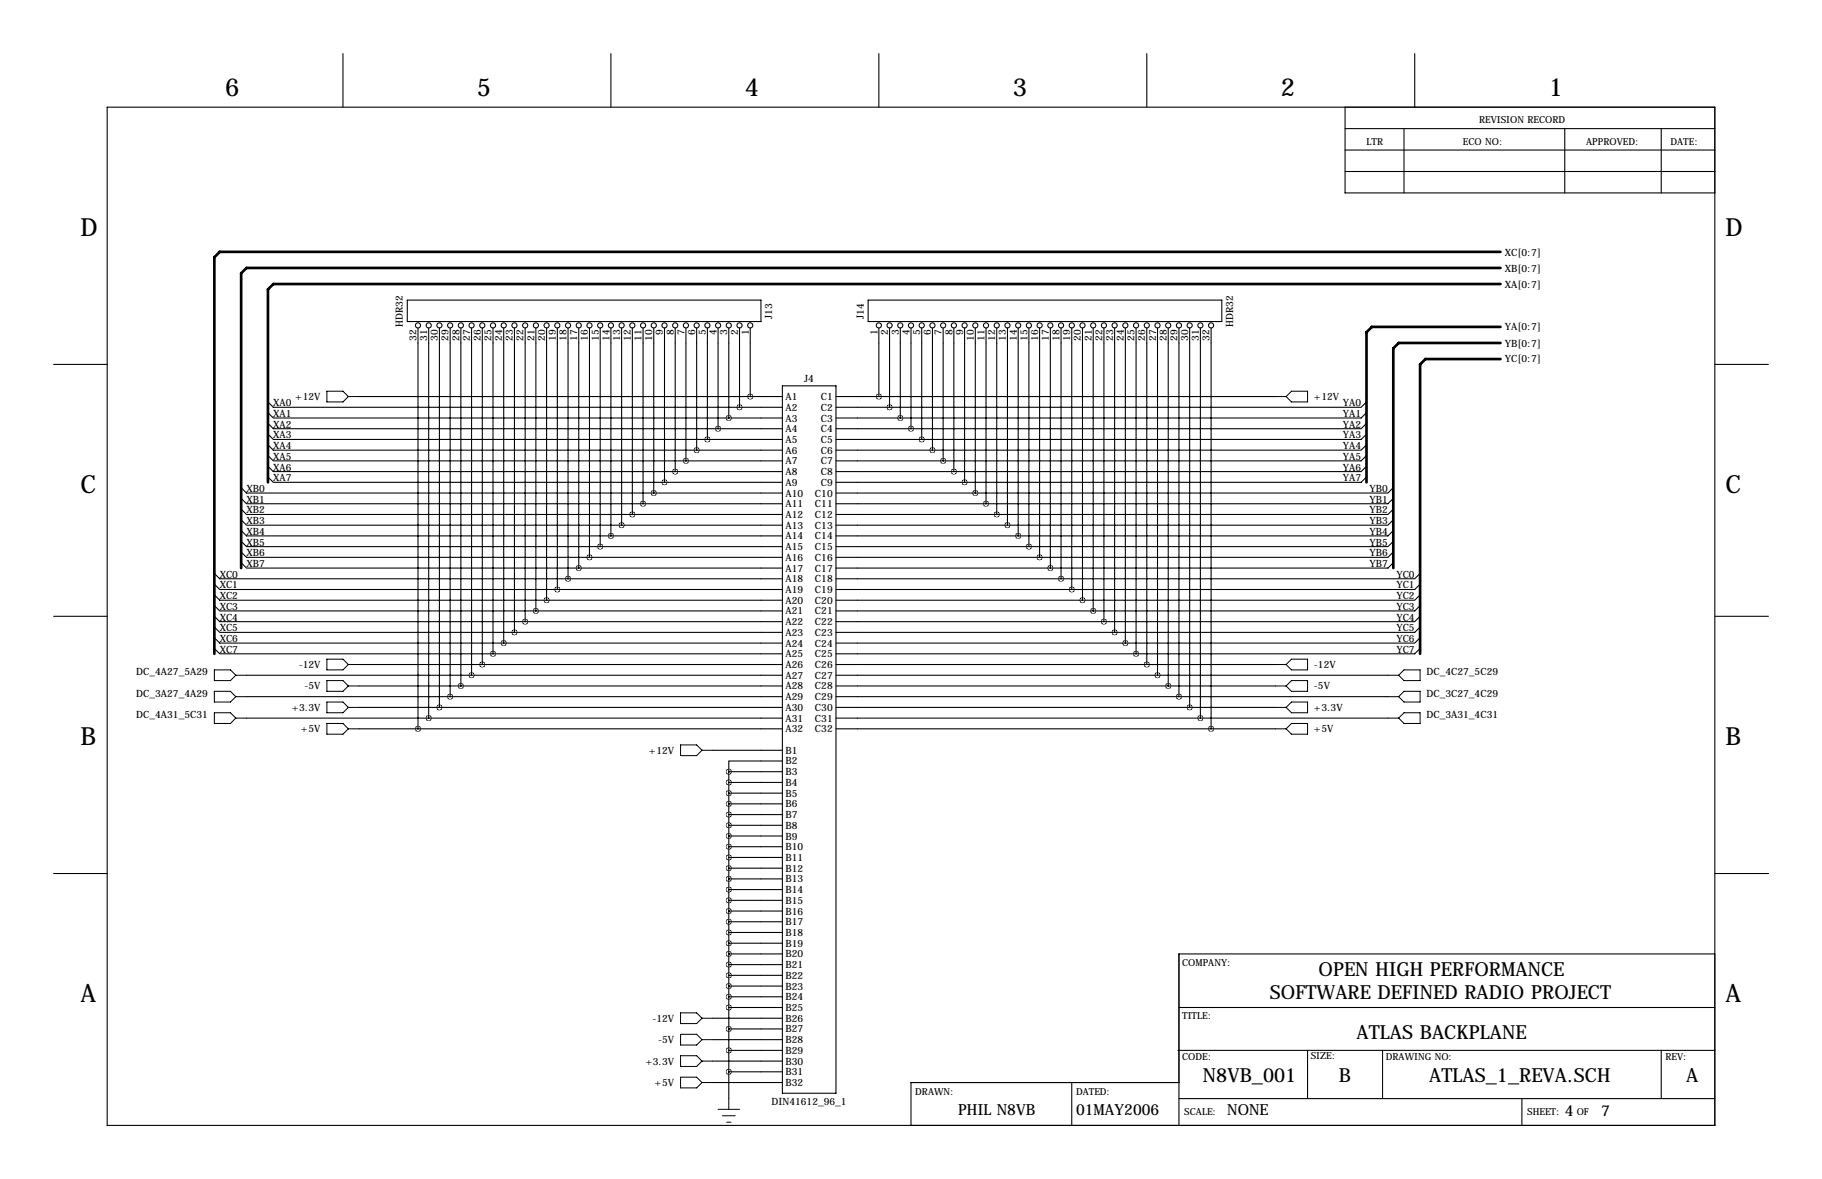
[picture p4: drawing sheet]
<svg xmlns="http://www.w3.org/2000/svg" width="432mm" height="279mm" viewBox="0 0 432 279" stroke-linecap="round" stroke-linejoin="round" font-family="sans-serif">
<g fill="none" stroke="#000" stroke-width=".25">
<path d="M81.3 12.7v12.7M144.8 12.7v12.7M208.3 12.7v12.7M271.8 12.7v12.7M335.3 12.7v12.7M25.4 25.4h381v241.3h-381zM318.8 30.5h87.6M318.8 35.6h87.6M318.8 25.4v20.3h87.6M332.7 30.5v15.2M370.8 30.5v15.2M393.7 30.5v15.2"/>
<path d="M318.8 40.6h87.6M96.5 71.1h83.8v5.1h-83.8zM99.1 77.7v95M101.6 77.7v92.5M104.1 77.7v89.9M106.7 77.7v87.4M109.2 77.7v84.9M111.8 77.7v82.3M114.3 77.7v79.8M116.8 77.7v77.2M119.4 77.7v74.7M121.9 77.7v72.2"/>
<path d="M124.5 77.7v69.6M127 77.7v67.1M129.5 77.7v64.5M132.1 77.7v62M134.6 77.7v59.5M137.2 77.7v56.9M139.7 77.7v54.4M142.2 77.7v51.8M144.8 77.7v49.3M147.3 77.7v46.8M149.9 77.7v44.2M152.4 77.7v41.7"/>
<path d="M154.9 77.7v39.1M157.5 77.7v36.6M160 77.7v34.1M162.6 77.7v31.5M165.1 77.7v29M167.6 77.7v26.4M170.2 77.7v23.9M172.7 77.7v21.4M175.3 77.7v18.8M177.8 77.7v16.3M205.7 71.1h83.9v5.1h-83.9zM208.3 77.7v16.3"/>
<path d="M210.8 77.7v18.8M213.4 77.7v21.4M215.9 77.7v23.9M218.4 77.7v26.4M221 77.7v29M223.5 77.7v31.5M226.1 77.7v34.1M228.6 77.7v36.6M231.1 77.7v39.1M233.7 77.7v41.7M236.2 77.7v44.2M238.8 77.7v46.8"/>
<path d="M241.3 77.7v49.3M243.8 77.7v51.8M246.4 77.7v54.4M248.9 77.7v56.9M251.5 77.7v59.5M254 77.7v62M256.5 77.7v64.5M259.1 77.7v67.1M261.6 77.7v69.6M264.2 77.7v72.2M266.7 77.7v74.7M269.2 77.7v77.2"/>
<path d="M271.8 77.7v79.8M274.3 77.7v82.3M276.9 77.7v84.9M279.4 77.7v87.4M281.9 77.7v89.9M284.5 77.7v92.5M287 77.7v95M12.7 86.4h12.7M63.5 97.8l1.3 1.3h107.9M63.5 95.2l1.3 1.3h120.6M85.1 94h100.3M172.7 99.1h12.7"/>
<path d="M185.4 91.4h12.7v167.7h-12.7zM198.1 94h104.2M198.1 96.5h12.7M323.8 95.2l-1.2 1.3h-111.8M323.8 97.8l-1.2 1.3h-124.5M406.4 86.4h12.7M57.1 118.1l1.3 1.3h94M57.1 115.6l1.3 1.2h127M63.5 113l1.3 1.3h92.7M63.5 102.9l1.3 1.2h102.8M63.5 107.9l1.3 1.3h97.8M63.5 100.3l1.3 1.3h120.6"/>
<path d="M63.5 105.4l1.3 1.3h120.6M63.5 110.5l1.3 1.3h120.6M152.4 119.4h33M157.5 114.3h27.9M162.6 109.2h22.8M167.6 104.1h17.8M198.1 101.6h17.8M198.1 106.7h22.9M198.1 111.8h28M198.1 116.8h33M323.8 100.3l-1.2 1.3h-106.7M323.8 105.4l-1.2 1.3h-101.6"/>
<path d="M323.8 110.5l-1.2 1.3h-96.5M323.8 102.9l-1.2 1.2h-124.5M323.8 107.9l-1.2 1.3h-124.5M323.8 113l-1.2 1.3h-124.5M330.2 115.6l-1.3 1.2h-97.8M330.2 118.1l-1.3 1.3h-130.8M50.8 138.4l1.3 1.3h80M50.8 135.9l1.3 1.3h133.3M57.1 123.2l1.3 1.3h88.9M57.1 128.3l1.3 1.2h83.8M57.1 133.3l1.3 1.3h78.8M57.1 120.7l1.3 1.2h127"/>
<path d="M57.1 125.7l1.3 1.3h127M57.1 130.8l1.3 1.3h127M132.1 139.7h53.3M137.2 134.6h48.2M142.2 129.5h43.2M147.3 124.5h38.1M198.1 121.9h38.1M198.1 124.5h40.7M198.1 129.5h45.7M198.1 132.1h48.3M198.1 137.2h53.4M330.2 120.7l-1.3 1.2h-92.7"/>
<path d="M330.2 123.2l-1.3 1.3h-90.1M330.2 128.3l-1.3 1.2h-85.1M330.2 130.8l-1.3 1.3h-82.5M330.2 125.7l-1.3 1.3h-130.8M330.2 133.3l-1.3 1.3h-130.8M336.5 135.9l-1.2 1.3h-83.8M336.5 138.4l-1.2 1.3h-137.2M12.7 146h12.7M50.8 143.5l1.3 1.3h74.9M50.8 148.6l1.3 1.3h69.8M50.8 153.7l1.3 1.2h64.7M50.8 141l1.3 1.2h133.3"/>
<path d="M50.8 146l1.3 1.3h133.3M50.8 151.1l1.3 1.3h133.3M85.1 157.5h100.3M116.8 154.9h68.6M121.9 149.9h63.5M127 144.8h58.4M198.1 142.2h58.4M198.1 147.3h63.5M198.1 152.4h68.6M198.1 157.5h104.2M336.5 141l-1.2 1.2h-78.8M336.5 146l-1.2 1.3h-73.7"/>
<path d="M336.5 151.1l-1.2 1.3h-68.6M336.5 143.5l-1.2 1.3h-137.2M336.5 148.6l-1.2 1.3h-137.2M336.5 153.7l-1.2 1.2h-137.2M406.4 146h12.7M58.4 160h127M58.4 165.1h127M58.4 170.2h127M85.1 162.6h100.3M85.1 167.6h100.3M85.1 172.7h100.3M168.9 177.8h16.5"/>
<path d="M198.1 160h130.8M198.1 162.6h104.2M198.1 165.1h130.8M198.1 167.6h104.2M198.1 170.2h130.8M198.1 172.7h104.2M172.7 182.9v77.4M172.7 182.9h12.7M172.7 185.4h12.7M172.7 188h12.7M172.7 190.5h12.7M172.7 193h12.7"/>
<path d="M172.7 195.6h12.7M172.7 198.1h12.7M185.4 180.3h-12.7v2.6M12.7 207h12.7M172.7 200.7h12.7M172.7 203.2h12.7M172.7 205.7h12.7M172.7 208.3h12.7M172.7 210.8h12.7M172.7 213.4h12.7M172.7 215.9h12.7M172.7 218.4h12.7"/>
<path d="M406.5 207h12.7M172.7 238.8h12.7M172.7 226.1h12.7M172.7 221h12.7M172.7 223.5h12.7M172.7 228.6h12.7M172.7 231.1h12.7M172.7 233.7h12.7M172.7 236.2h12.7M279.4 238.8h127M406.4 226.1h-127v40.6M168.9 256.5h16.5"/>
<path d="M168.9 241.3h16.5M168.9 246.4h16.5M168.9 251.5h16.5M172.7 248.9h12.7M172.7 243.8h12.7M172.7 254h12.7M254 256.5v10.2M279.1 248.9h127.3M279.4 256.5h-63.5v10.2M309.9 248.9v11.4M327.7 248.9v11.4M393.7 248.9v11.4"/>
<path d="M279.4 260.3h127M360.7 260.3v6.4"/>
<circle cx="99.1" cy="77.1" r=".61"/>
<circle cx="101.6" cy="77.1" r=".61"/>
<circle cx="104.1" cy="77.1" r=".61"/>
<circle cx="106.7" cy="77.1" r=".61"/>
<circle cx="109.2" cy="77.1" r=".61"/>
<circle cx="111.8" cy="77.1" r=".61"/>
<circle cx="114.3" cy="77.1" r=".61"/>
<circle cx="116.8" cy="77.1" r=".61"/>
<circle cx="119.4" cy="77.1" r=".61"/>
<circle cx="121.9" cy="77.1" r=".61"/>
<circle cx="124.5" cy="77.1" r=".61"/>
<circle cx="127" cy="77.1" r=".61"/>
<circle cx="129.5" cy="77.1" r=".61"/>
<circle cx="132.1" cy="77.1" r=".61"/>
<circle cx="134.6" cy="77.1" r=".61"/>
<circle cx="137.2" cy="77.1" r=".61"/>
<circle cx="139.7" cy="77.1" r=".61"/>
<circle cx="142.2" cy="77.1" r=".61"/>
<circle cx="144.8" cy="77.1" r=".61"/>
<circle cx="147.3" cy="77.1" r=".61"/>
<circle cx="149.9" cy="77.1" r=".61"/>
<circle cx="152.4" cy="77.1" r=".61"/>
<circle cx="154.9" cy="77.1" r=".61"/>
<circle cx="157.5" cy="77.1" r=".61"/>
<circle cx="160" cy="77.1" r=".61"/>
<circle cx="162.6" cy="77.1" r=".61"/>
<circle cx="165.1" cy="77.1" r=".61"/>
<circle cx="167.6" cy="77.1" r=".61"/>
<circle cx="170.2" cy="77.1" r=".61"/>
<circle cx="172.7" cy="77.1" r=".61"/>
<circle cx="175.3" cy="77.1" r=".61"/>
<circle cx="177.8" cy="77.1" r=".61"/>
<circle cx="208.3" cy="77.1" r=".61"/>
<circle cx="210.8" cy="77.1" r=".61"/>
<circle cx="213.4" cy="77.1" r=".61"/>
<circle cx="215.9" cy="77.1" r=".61"/>
<circle cx="218.4" cy="77.1" r=".61"/>
<circle cx="221" cy="77.1" r=".61"/>
<circle cx="223.5" cy="77.1" r=".61"/>
<circle cx="226.1" cy="77.1" r=".61"/>
<circle cx="228.6" cy="77.1" r=".61"/>
<circle cx="231.1" cy="77.1" r=".61"/>
<circle cx="233.7" cy="77.1" r=".61"/>
<circle cx="236.2" cy="77.1" r=".61"/>
<circle cx="238.8" cy="77.1" r=".61"/>
<circle cx="241.3" cy="77.1" r=".61"/>
<circle cx="243.8" cy="77.1" r=".61"/>
<circle cx="246.4" cy="77.1" r=".61"/>
<circle cx="248.9" cy="77.1" r=".61"/>
<circle cx="251.5" cy="77.1" r=".61"/>
<circle cx="254" cy="77.1" r=".61"/>
<circle cx="256.5" cy="77.1" r=".61"/>
<circle cx="259.1" cy="77.1" r=".61"/>
<circle cx="261.6" cy="77.1" r=".61"/>
<circle cx="264.2" cy="77.1" r=".61"/>
<circle cx="266.7" cy="77.1" r=".61"/>
<circle cx="269.2" cy="77.1" r=".61"/>
<circle cx="271.8" cy="77.1" r=".61"/>
<circle cx="274.3" cy="77.1" r=".61"/>
<circle cx="276.9" cy="77.1" r=".61"/>
<circle cx="279.4" cy="77.1" r=".61"/>
<circle cx="281.9" cy="77.1" r=".61"/>
<circle cx="284.5" cy="77.1" r=".61"/>
<circle cx="287" cy="77.1" r=".61"/>
</g>
<g fill="none" stroke="#000" stroke-width=".24">
<path d="M77.5 92.7h3.8l1.2 1.3-1.2 1.2h-3.8zM82.5 94h2.6M302.3 94h2.5M306.1 92.7h3.8v2.5h-3.8l-1.3-1.2zM50.8 158.8h3.8l1.3 1.2-1.3 1.3h-3.8zM77.5 156.2h3.8l1.2 1.3-1.2 1.3h-3.8zM82.5 157.5h2.6M302.3 157.5h2.5M306.1 156.2h3.8v2.6h-3.8l-1.3-1.3zM50.8 168.9h3.8l1.3 1.3-1.3 1.2h-3.8zM50.8 163.8h3.8l1.3 1.3-1.3 1.3h-3.8zM55.9 160h2.5"/>
<path d="M55.9 165.1h2.5M55.9 170.2h2.5M77.5 161.3h3.8l1.2 1.3-1.2 1.2h-3.8zM77.5 166.4h3.8l1.2 1.2-1.2 1.3h-3.8zM77.5 171.4h3.8l1.2 1.3-1.2 1.3h-3.8zM82.5 172.7h2.6M82.5 162.6h2.6M82.5 167.6h2.6M161.3 176.5h3.8l1.3 1.3-1.3 1.3h-3.8zM166.4 177.8h2.5M302.3 172.7h2.5M302.3 162.6h2.5"/>
<path d="M302.3 167.6h2.5M304.8 162.6l1.3-1.3h3.8v2.5h-3.8zM306.1 171.4h3.8v2.6h-3.8l-1.3-1.3zM306.1 166.4h3.8v2.5h-3.8l-1.3-1.3zM328.9 160h2.6M328.9 165.1h2.6M328.9 170.2h2.6M331.5 170.2l1.2-1.3h3.8v2.5h-3.8zM331.5 160l1.2-1.2h3.8v2.5h-3.8zM331.5 165.1l1.2-1.3h3.8v2.6h-3.8zM161.3 240h3.8l1.3 1.3-1.3 1.3h-3.8zM161.3 245.1h3.8l1.3 1.3-1.3 1.2h-3.8z"/>
<path d="M161.3 250.2h3.8l1.3 1.3-1.3 1.2h-3.8zM161.3 255.3h3.8l1.3 1.2-1.3 1.3h-3.8zM166.4 256.5h2.5M166.4 241.3h2.5M166.4 246.4h2.5M166.4 251.5h2.5M170.2 262.9h5.1M171.2 264.4h3M172.2 265.9h1M172.7 260.3v2.6"/>
</g>
<path d="M175.2 96.5a.05 .05 0 0 0 .1 0 .05 .05 0 0 0-.1 0zM172.7 99.1a.05 .05 0 0 0 .1 0 .05 .05 0 0 0-.1 0zM170.1 101.6a.05 .05 0 0 0 .1 0 .05 .05 0 0 0-.1 0zM167.6 104.1a.05 .05 0 0 0 .1 0 .05 .05 0 0 0-.1 0zM162.5 109.2a.05 .05 0 0 0 .1 0 .05 .05 0 0 0-.1 0zM160 111.8a.05 .05 0 0 0 .1 0 .05 .05 0 0 0-.1 0zM157.4 114.3a.05 .05 0 0 0 .1 0 .05 .05 0 0 0-.1 0zM154.9 116.8a.05 .05 0 0 0 .1 0 .05 .05 0 0 0-.1 0zM149.8 121.9a.05 .05 0 0 0 .1 0 .05 .05 0 0 0-.1 0zM147.3 124.5a.05 .05 0 0 0 .1 0 .05 .05 0 0 0-.1 0zM144.7 127a.05 .05 0 0 0 .1 0 .05 .05 0 0 0-.1 0zM142.2 129.5a.05 .05 0 0 0 .1 0 .05 .05 0 0 0-.1 0zM137.1 134.6a.05 .05 0 0 0 .1 0 .05 .05 0 0 0-.1 0zM134.6 137.2a.05 .05 0 0 0 .1 0 .05 .05 0 0 0-.1 0zM132 139.7a.05 .05 0 0 0 .1 0 .05 .05 0 0 0-.1 0zM129.5 142.2a.05 .05 0 0 0 .1 0 .05 .05 0 0 0-.1 0zM124.4 147.3a.05 .05 0 0 0 .1 0 .05 .05 0 0 0-.1 0zM121.9 149.9a.05 .05 0 0 0 .1 0 .05 .05 0 0 0-.1 0zM119.3 152.4a.05 .05 0 0 0 .1 0 .05 .05 0 0 0-.1 0zM116.8 154.9a.05 .05 0 0 0 .1 0 .05 .05 0 0 0-.1 0zM109.2 162.6a.05 .05 0 0 0 .1 0 .05 .05 0 0 0-.1 0zM104.1 167.6a.05 .05 0 0 0 .1 0 .05 .05 0 0 0-.1 0zM99 172.7a.05 .05 0 0 0 .1 0 .05 .05 0 0 0-.1 0zM208.2 94a.05 .05 0 0 0 .1 0 .05 .05 0 0 0-.1 0zM210.8 96.5a.05 .05 0 0 0 .1 0 .05 .05 0 0 0-.1 0zM213.3 99.1a.05 .05 0 0 0 .1 0 .05 .05 0 0 0-.1 0zM218.4 104.1a.05 .05 0 0 0 .1 0 .05 .05 0 0 0-.1 0zM220.9 106.7a.05 .05 0 0 0 .1 0 .05 .05 0 0 0-.1 0zM223.5 109.2a.05 .05 0 0 0 .1 0 .05 .05 0 0 0-.1 0zM226 111.8a.05 .05 0 0 0 .1 0 .05 .05 0 0 0-.1 0zM231.1 116.8a.05 .05 0 0 0 .1 0 .05 .05 0 0 0-.1 0zM233.6 119.4a.05 .05 0 0 0 .1 0 .05 .05 0 0 0-.1 0zM236.2 121.9a.05 .05 0 0 0 .1 0 .05 .05 0 0 0-.1 0zM238.7 124.5a.05 .05 0 0 0 .1 0 .05 .05 0 0 0-.1 0zM243.8 129.5a.05 .05 0 0 0 .1 0 .05 .05 0 0 0-.1 0zM246.3 132.1a.05 .05 0 0 0 .1 0 .05 .05 0 0 0-.1 0zM248.9 134.6a.05 .05 0 0 0 .1 0 .05 .05 0 0 0-.1 0zM251.4 137.2a.05 .05 0 0 0 .1 0 .05 .05 0 0 0-.1 0zM256.5 142.2a.05 .05 0 0 0 .1 0 .05 .05 0 0 0-.1 0zM259 144.8a.05 .05 0 0 0 .1 0 .05 .05 0 0 0-.1 0zM261.6 147.3a.05 .05 0 0 0 .1 0 .05 .05 0 0 0-.1 0zM264.1 149.9a.05 .05 0 0 0 .1 0 .05 .05 0 0 0-.1 0zM269.2 154.9a.05 .05 0 0 0 .1 0 .05 .05 0 0 0-.1 0zM271.7 157.5a.05 .05 0 0 0 .1 0 .05 .05 0 0 0-.1 0zM276.8 162.6a.05 .05 0 0 0 .1 0 .05 .05 0 0 0-.1 0zM281.9 167.6a.05 .05 0 0 0 .1 0 .05 .05 0 0 0-.1 0zM287 172.7a.05 .05 0 0 0 .1 0 .05 .05 0 0 0-.1 0zM172.7 182.9a.05 .05 0 0 0 .1 0 .05 .05 0 0 0-.1 0zM172.7 185.4a.05 .05 0 0 0 .1 0 .05 .05 0 0 0-.1 0zM172.7 188a.05 .05 0 0 0 .1 0 .05 .05 0 0 0-.1 0zM172.7 190.5a.05 .05 0 0 0 .1 0 .05 .05 0 0 0-.1 0zM172.7 193a.05 .05 0 0 0 .1 0 .05 .05 0 0 0-.1 0zM172.7 248.9a.05 .05 0 0 0 .1 0 .05 .05 0 0 0-.1 0zM172.7 243.8a.05 .05 0 0 0 .1 0 .05 .05 0 0 0-.1 0zM172.7 195.6a.05 .05 0 0 0 .1 0 .05 .05 0 0 0-.1 0zM172.7 198.1a.05 .05 0 0 0 .1 0 .05 .05 0 0 0-.1 0zM172.7 238.8a.05 .05 0 0 0 .1 0 .05 .05 0 0 0-.1 0zM172.7 236.2a.05 .05 0 0 0 .1 0 .05 .05 0 0 0-.1 0zM172.7 233.7a.05 .05 0 0 0 .1 0 .05 .05 0 0 0-.1 0zM172.7 231.1a.05 .05 0 0 0 .1 0 .05 .05 0 0 0-.1 0zM172.7 200.7a.05 .05 0 0 0 .1 0 .05 .05 0 0 0-.1 0zM172.7 203.2a.05 .05 0 0 0 .1 0 .05 .05 0 0 0-.1 0zM172.7 205.7a.05 .05 0 0 0 .1 0 .05 .05 0 0 0-.1 0zM172.7 208.3a.05 .05 0 0 0 .1 0 .05 .05 0 0 0-.1 0zM172.7 210.8a.05 .05 0 0 0 .1 0 .05 .05 0 0 0-.1 0zM172.7 213.4a.05 .05 0 0 0 .1 0 .05 .05 0 0 0-.1 0zM172.7 218.4a.05 .05 0 0 0 .1 0 .05 .05 0 0 0-.1 0zM172.7 221a.05 .05 0 0 0 .1 0 .05 .05 0 0 0-.1 0zM172.7 223.5a.05 .05 0 0 0 .1 0 .05 .05 0 0 0-.1 0zM172.7 226.1a.05 .05 0 0 0 .1 0 .05 .05 0 0 0-.1 0zM172.7 228.6a.05 .05 0 0 0 .1 0 .05 .05 0 0 0-.1 0zM172.7 254a.05 .05 0 0 0 .1 0 .05 .05 0 0 0-.1 0zM172.7 215.9a.05 .05 0 0 0 .1 0 .05 .05 0 0 0-.1 0zM111.7 160a.05 .05 0 0 0 .1 0 .05 .05 0 0 0-.1 0zM106.6 165.1a.05 .05 0 0 0 .1 0 .05 .05 0 0 0-.1 0zM274.3 160a.05 .05 0 0 0 .1 0 .05 .05 0 0 0-.1 0zM284.4 170.2a.05 .05 0 0 0 .1 0 .05 .05 0 0 0-.1 0z" fill="#000" stroke="#000" stroke-width="1.3"/>
<path d="M355.6 59.7h-303.5l-1.3 1.3v93.9M355.6 67.3h-290.8l-1.3 1.3v45.7M355.6 63.5h-297.2l-1.3 1.3v69.8M355.6 77.5h-30.5l-1.3 1.2v35.6M355.6 81.3h-24.1l-1.3 1.2v52.1M355.6 85.1h-17.8l-1.3 1.3v68.5" fill="none" stroke="#000" stroke-width=".63"/>
<g font-size="5.9">
<text x="53.3" y="22.9">6</text>
<text x="113" y="22.9">5</text>
<text x="176.5" y="22.9">4</text>
<text x="240" y="22.9">3</text>
<text x="303.5" y="22.9">2</text>
<text x="367" y="22.9">1</text>
<text x="19" y="55.9">D</text>
<text x="408.9" y="55.9">D</text>
<text x="19" y="116.8">C</text>
<text x="408.9" y="116.8">C</text>
<text x="19" y="176.5">B</text>
<text x="408.9" y="176.5">B</text>
<text x="19" y="237.5">A</text>
<text x="408.9" y="237.5">A</text>
</g>
<g font-size="4.6">
<text x="312.5" y="231.2">OPEN HIGH PERFORMANCE</text>
<text x="300.9" y="236.8">SOFTWARE DEFINED RADIO PROJECT</text>
<text x="321.5" y="246.2">ATLAS BACKPLANE</text>
<text x="285.1" y="256.4">N8VB_001</text>
<text x="317.3" y="256.4">B</text>
<text x="338.7" y="256.4">ATLAS_1_REVA.SCH</text>
<text x="399.6" y="256.4">A</text>
</g>
<g font-size="3.6">
<text x="227.1" y="264.2">PHIL N8VB</text>
<text x="255" y="264.2">01MAY2006</text>
<text x="290.8" y="264.2">NONE</text>
<text x="370.8" y="264.4">4</text>
<text x="379.5" y="264.4">7</text>
</g>
<g font-size="2.4">
<text x="356.6" y="64.5">XB[0:7]</text>
<text x="356.6" y="60.7">XC[0:7]</text>
<text x="356.6" y="68.3">XA[0:7]</text>
<text x="95.5" y="77.4" transform="rotate(-90 95.5 77.4)">HDR32</text>
<text x="183" y="75.5" transform="rotate(-90 183 75.5)">J13</text>
<text x="204.7" y="75.5" transform="rotate(-90 204.7 75.5)">J14</text>
<text x="292.2" y="77.4" transform="rotate(-90 292.2 77.4)">HDR32</text>
<text x="98.7" y="80.7" transform="rotate(-90 98.7 80.7)">32</text>
<text x="101.2" y="80.7" transform="rotate(-90 101.2 80.7)">31</text>
<text x="103.8" y="80.7" transform="rotate(-90 103.8 80.7)">30</text>
<text x="106.3" y="80.7" transform="rotate(-90 106.3 80.7)">29</text>
<text x="108.9" y="80.7" transform="rotate(-90 108.9 80.7)">28</text>
<text x="111.4" y="80.7" transform="rotate(-90 111.4 80.7)">27</text>
<text x="113.9" y="80.7" transform="rotate(-90 113.9 80.7)">26</text>
<text x="116.5" y="80.7" transform="rotate(-90 116.5 80.7)">25</text>
<text x="119" y="80.7" transform="rotate(-90 119 80.7)">24</text>
<text x="121.6" y="80.7" transform="rotate(-90 121.6 80.7)">23</text>
<text x="124.1" y="80.7" transform="rotate(-90 124.1 80.7)">22</text>
<text x="126.6" y="80.7" transform="rotate(-90 126.6 80.7)">21</text>
<text x="129.2" y="80.7" transform="rotate(-90 129.2 80.7)">20</text>
<text x="131.7" y="80.7" transform="rotate(-90 131.7 80.7)">19</text>
<text x="134.3" y="80.7" transform="rotate(-90 134.3 80.7)">18</text>
<text x="136.8" y="80.7" transform="rotate(-90 136.8 80.7)">17</text>
<text x="139.3" y="80.7" transform="rotate(-90 139.3 80.7)">16</text>
<text x="141.9" y="80.7" transform="rotate(-90 141.9 80.7)">15</text>
<text x="144.4" y="80.7" transform="rotate(-90 144.4 80.7)">14</text>
<text x="147" y="80.7" transform="rotate(-90 147 80.7)">13</text>
<text x="149.5" y="80.7" transform="rotate(-90 149.5 80.7)">12</text>
<text x="152" y="80.7" transform="rotate(-90 152 80.7)">11</text>
<text x="154.6" y="80.7" transform="rotate(-90 154.6 80.7)">10</text>
<text x="157.1" y="79.3" transform="rotate(-90 157.1 79.3)">9</text>
<text x="159.7" y="79.3" transform="rotate(-90 159.7 79.3)">8</text>
<text x="162.2" y="79.3" transform="rotate(-90 162.2 79.3)">7</text>
<text x="164.7" y="79.3" transform="rotate(-90 164.7 79.3)">6</text>
<text x="167.3" y="79.3" transform="rotate(-90 167.3 79.3)">5</text>
<text x="169.8" y="79.3" transform="rotate(-90 169.8 79.3)">4</text>
<text x="172.4" y="79.3" transform="rotate(-90 172.4 79.3)">3</text>
<text x="174.9" y="79.3" transform="rotate(-90 174.9 79.3)">2</text>
<text x="177.4" y="79.3" transform="rotate(-90 177.4 79.3)">1</text>
<text x="207.9" y="79.3" transform="rotate(-90 207.9 79.3)">1</text>
<text x="210.5" y="79.3" transform="rotate(-90 210.5 79.3)">2</text>
<text x="213" y="79.3" transform="rotate(-90 213 79.3)">3</text>
<text x="215.5" y="79.3" transform="rotate(-90 215.5 79.3)">4</text>
<text x="218.1" y="79.3" transform="rotate(-90 218.1 79.3)">5</text>
<text x="220.6" y="79.3" transform="rotate(-90 220.6 79.3)">6</text>
<text x="223.2" y="79.3" transform="rotate(-90 223.2 79.3)">7</text>
<text x="225.7" y="79.3" transform="rotate(-90 225.7 79.3)">8</text>
<text x="228.2" y="79.3" transform="rotate(-90 228.2 79.3)">9</text>
<text x="230.8" y="80.7" transform="rotate(-90 230.8 80.7)">10</text>
<text x="233.3" y="80.7" transform="rotate(-90 233.3 80.7)">11</text>
<text x="235.9" y="80.7" transform="rotate(-90 235.9 80.7)">12</text>
<text x="238.4" y="80.7" transform="rotate(-90 238.4 80.7)">13</text>
<text x="240.9" y="80.7" transform="rotate(-90 240.9 80.7)">14</text>
<text x="243.5" y="80.7" transform="rotate(-90 243.5 80.7)">15</text>
<text x="246" y="80.7" transform="rotate(-90 246 80.7)">16</text>
<text x="248.6" y="80.7" transform="rotate(-90 248.6 80.7)">17</text>
<text x="251.1" y="80.7" transform="rotate(-90 251.1 80.7)">18</text>
<text x="253.6" y="80.7" transform="rotate(-90 253.6 80.7)">19</text>
<text x="256.2" y="80.7" transform="rotate(-90 256.2 80.7)">20</text>
<text x="258.7" y="80.7" transform="rotate(-90 258.7 80.7)">21</text>
<text x="261.3" y="80.7" transform="rotate(-90 261.3 80.7)">22</text>
<text x="263.8" y="80.7" transform="rotate(-90 263.8 80.7)">23</text>
<text x="266.3" y="80.7" transform="rotate(-90 266.3 80.7)">24</text>
<text x="268.9" y="80.7" transform="rotate(-90 268.9 80.7)">25</text>
<text x="271.4" y="80.7" transform="rotate(-90 271.4 80.7)">26</text>
<text x="274" y="80.7" transform="rotate(-90 274 80.7)">27</text>
<text x="276.5" y="80.7" transform="rotate(-90 276.5 80.7)">28</text>
<text x="279" y="80.7" transform="rotate(-90 279 80.7)">29</text>
<text x="281.6" y="80.7" transform="rotate(-90 281.6 80.7)">30</text>
<text x="284.1" y="80.7" transform="rotate(-90 284.1 80.7)">31</text>
<text x="286.7" y="80.7" transform="rotate(-90 286.7 80.7)">32</text>
<text x="356.6" y="78.2">YA[0:7]</text>
<text x="356.6" y="82.3">YB[0:7]</text>
<text x="356.6" y="85.9">YC[0:7]</text>
<text x="70" y="94.8">+12V</text>
<text x="186.2" y="94.8">A1</text>
<text x="190.6" y="90.4">J4</text>
<text x="194.5" y="94.8">C1</text>
<text x="311.4" y="94.8">+12V</text>
<text x="64.8" y="96.3">XA0</text>
<text x="64.8" y="98.8">XA1</text>
<text x="64.8" y="101.3">XA2</text>
<text x="186.2" y="97.4">A2</text>
<text x="186.2" y="99.9">A3</text>
<text x="194.5" y="97.4">C2</text>
<text x="194.5" y="99.9">C3</text>
<text x="318.2" y="96.3">YA0</text>
<text x="318.2" y="98.8">YA1</text>
<text x="318.2" y="101.3">YA2</text>
<text x="64.8" y="103.9">XA3</text>
<text x="64.8" y="106.4">XA4</text>
<text x="186.2" y="102.4">A4</text>
<text x="186.2" y="105">A5</text>
<text x="186.2" y="107.5">A6</text>
<text x="194.5" y="102.4">C4</text>
<text x="194.5" y="105">C5</text>
<text x="194.5" y="107.5">C6</text>
<text x="318.2" y="103.9">YA3</text>
<text x="318.2" y="106.4">YA4</text>
<text x="64.8" y="109">XA5</text>
<text x="64.8" y="111.5">XA6</text>
<text x="186.2" y="110.1">A7</text>
<text x="186.2" y="112.6">A8</text>
<text x="194.5" y="110.1">C7</text>
<text x="194.5" y="112.6">C8</text>
<text x="318.2" y="109">YA5</text>
<text x="318.2" y="111.5">YA6</text>
<text x="58.4" y="116.6">XB0</text>
<text x="58.4" y="119.1">XB1</text>
<text x="64.8" y="114">XA7</text>
<text x="186.2" y="115.1">A9</text>
<text x="186.2" y="117.7">A10</text>
<text x="193.1" y="117.7">C10</text>
<text x="194.5" y="115.1">C9</text>
<text x="318.2" y="114">YA7</text>
<text x="324.6" y="116.6">YB0</text>
<text x="324.6" y="119.1">YB1</text>
<text x="58.4" y="121.7">XB2</text>
<text x="58.4" y="124.2">XB3</text>
<text x="186.2" y="120.2">A11</text>
<text x="186.2" y="122.8">A12</text>
<text x="186.2" y="125.3">A13</text>
<text x="193.1" y="120.2">C11</text>
<text x="193.1" y="122.8">C12</text>
<text x="193.1" y="125.3">C13</text>
<text x="324.6" y="121.7">YB2</text>
<text x="324.6" y="124.2">YB3</text>
<text x="58.4" y="126.7">XB4</text>
<text x="58.4" y="129.3">XB5</text>
<text x="58.4" y="131.8">XB6</text>
<text x="186.2" y="127.8">A14</text>
<text x="186.2" y="130.4">A15</text>
<text x="193.1" y="127.8">C14</text>
<text x="193.1" y="130.4">C15</text>
<text x="324.6" y="126.7">YB4</text>
<text x="324.6" y="129.3">YB5</text>
<text x="324.6" y="131.8">YB6</text>
<text x="52.1" y="136.9">XC0</text>
<text x="58.4" y="134.4">XB7</text>
<text x="186.2" y="132.9">A16</text>
<text x="186.2" y="135.5">A17</text>
<text x="186.2" y="138">A18</text>
<text x="193.1" y="132.9">C16</text>
<text x="193.1" y="135.5">C17</text>
<text x="193.1" y="138">C18</text>
<text x="324.6" y="134.4">YB7</text>
<text x="330.9" y="136.9">YC0</text>
<text x="52.1" y="139.4">XC1</text>
<text x="52.1" y="142">XC2</text>
<text x="186.2" y="140.5">A19</text>
<text x="186.2" y="143.1">A20</text>
<text x="193.1" y="140.5">C19</text>
<text x="193.1" y="143.1">C20</text>
<text x="330.9" y="139.4">YC1</text>
<text x="330.9" y="142">YC2</text>
<text x="52.1" y="144.5">XC3</text>
<text x="52.1" y="147.1">XC4</text>
<text x="52.1" y="149.6">XC5</text>
<text x="186.2" y="145.6">A21</text>
<text x="186.2" y="148.2">A22</text>
<text x="193.1" y="145.6">C21</text>
<text x="193.1" y="148.2">C22</text>
<text x="330.9" y="144.5">YC3</text>
<text x="330.9" y="147.1">YC4</text>
<text x="330.9" y="149.6">YC5</text>
<text x="52.1" y="152.1">XC6</text>
<text x="52.1" y="154.7">XC7</text>
<text x="186.2" y="150.7">A23</text>
<text x="186.2" y="153.2">A24</text>
<text x="186.2" y="155.8">A25</text>
<text x="193.1" y="150.7">C23</text>
<text x="193.1" y="153.2">C24</text>
<text x="193.1" y="155.8">C25</text>
<text x="330.9" y="152.1">YC6</text>
<text x="330.9" y="154.7">YC7</text>
<text x="32.3" y="160">DC_4A27_5A29</text>
<text x="70.8" y="158.3">-12V</text>
<text x="186.2" y="158.3">A26</text>
<text x="186.2" y="160.9">A27</text>
<text x="193.1" y="158.3">C26</text>
<text x="193.1" y="160.9">C27</text>
<text x="311.4" y="158.3">-12V</text>
<text x="338.1" y="160">DC_4C27_5C29</text>
<text x="32.3" y="165.1">DC_3A27_4A29</text>
<text x="72.1" y="163.4">-5V</text>
<text x="186.2" y="163.4">A28</text>
<text x="186.2" y="165.9">A29</text>
<text x="193.1" y="163.4">C28</text>
<text x="193.1" y="165.9">C29</text>
<text x="311.4" y="163.4">-5V</text>
<text x="338.1" y="165.1">DC_3C27_4C29</text>
<text x="32.3" y="170.2">DC_4A31_5C31</text>
<text x="69.2" y="168.5">+3.3V</text>
<text x="71.3" y="173.6">+5V</text>
<text x="186.2" y="168.5">A30</text>
<text x="186.2" y="171">A31</text>
<text x="186.2" y="173.6">A32</text>
<text x="193.1" y="168.5">C30</text>
<text x="193.1" y="171">C31</text>
<text x="193.1" y="173.6">C32</text>
<text x="311.4" y="173.6">+5V</text>
<text x="311.4" y="168.5">+3.3V</text>
<text x="338.1" y="170.2">DC_3A31_4C31</text>
<text x="153.8" y="178.6">+12V</text>
<text x="186.2" y="178.6">B1</text>
<text x="186.2" y="181.2">B2</text>
<text x="186.2" y="183.7">B3</text>
<text x="186.2" y="186.3">B4</text>
<text x="186.2" y="188.8">B5</text>
<text x="186.2" y="191.3">B6</text>
<text x="186.2" y="193.9">B7</text>
<text x="186.2" y="196.4">B8</text>
<text x="186.2" y="199">B9</text>
<text x="186.2" y="201.5">B10</text>
<text x="186.2" y="204">B11</text>
<text x="186.2" y="206.6">B12</text>
<text x="186.2" y="209.1">B13</text>
<text x="186.2" y="211.7">B14</text>
<text x="186.2" y="214.2">B15</text>
<text x="186.2" y="216.7">B16</text>
<text x="186.2" y="219.3">B17</text>
<text x="186.2" y="221.8">B18</text>
<text x="186.2" y="224.4">B19</text>
<text x="186.2" y="226.9">B20</text>
<text x="186.2" y="229.4">B21</text>
<text x="186.2" y="232">B22</text>
<text x="186.2" y="234.5">B23</text>
<text x="186.2" y="237.1">B24</text>
<text x="186.2" y="239.6">B25</text>
<text x="154.6" y="242.1">-12V</text>
<text x="186.2" y="242.1">B26</text>
<text x="186.2" y="244.7">B27</text>
<text x="156" y="247.2">-5V</text>
<text x="186.2" y="247.2">B28</text>
<text x="186.2" y="249.8">B29</text>
<text x="153" y="252.3">+3.3V</text>
<text x="155.1" y="257.4">+5V</text>
<text x="186.2" y="252.3">B30</text>
<text x="186.2" y="254.8">B31</text>
<text x="186.2" y="257.4">B32</text>
<text x="182.9" y="261.8">DIN41612_96_1</text>
</g>
<g font-size="2.3">
<text x="350.5" y="29.2">REVISION RECORD</text>
<text x="323.8" y="34.3">LTR</text>
<text x="346.7" y="34.3">ECO NO:</text>
<text x="375.9" y="34.3">APPROVED:</text>
<text x="395.9" y="34.3">DATE:</text>
<text x="280.2" y="228.9">COMPANY:</text>
<text x="280.2" y="241.6">TITLE:</text>
<text x="280.2" y="251.2">CODE:</text>
<text x="310.6" y="251">SIZE:</text>
<text x="328.4" y="251.2">DRAWING NO:</text>
<text x="394.7" y="251.2">REV:</text>
<text x="216.9" y="259.6">DRAWN:</text>
<text x="255" y="259.6">DATED:</text>
<text x="280.7" y="264.2">SCALE:</text>
<text x="361.9" y="264.2">SHEET:</text>
<text x="373.7" y="264.2">OF</text>
</g>
</svg>
